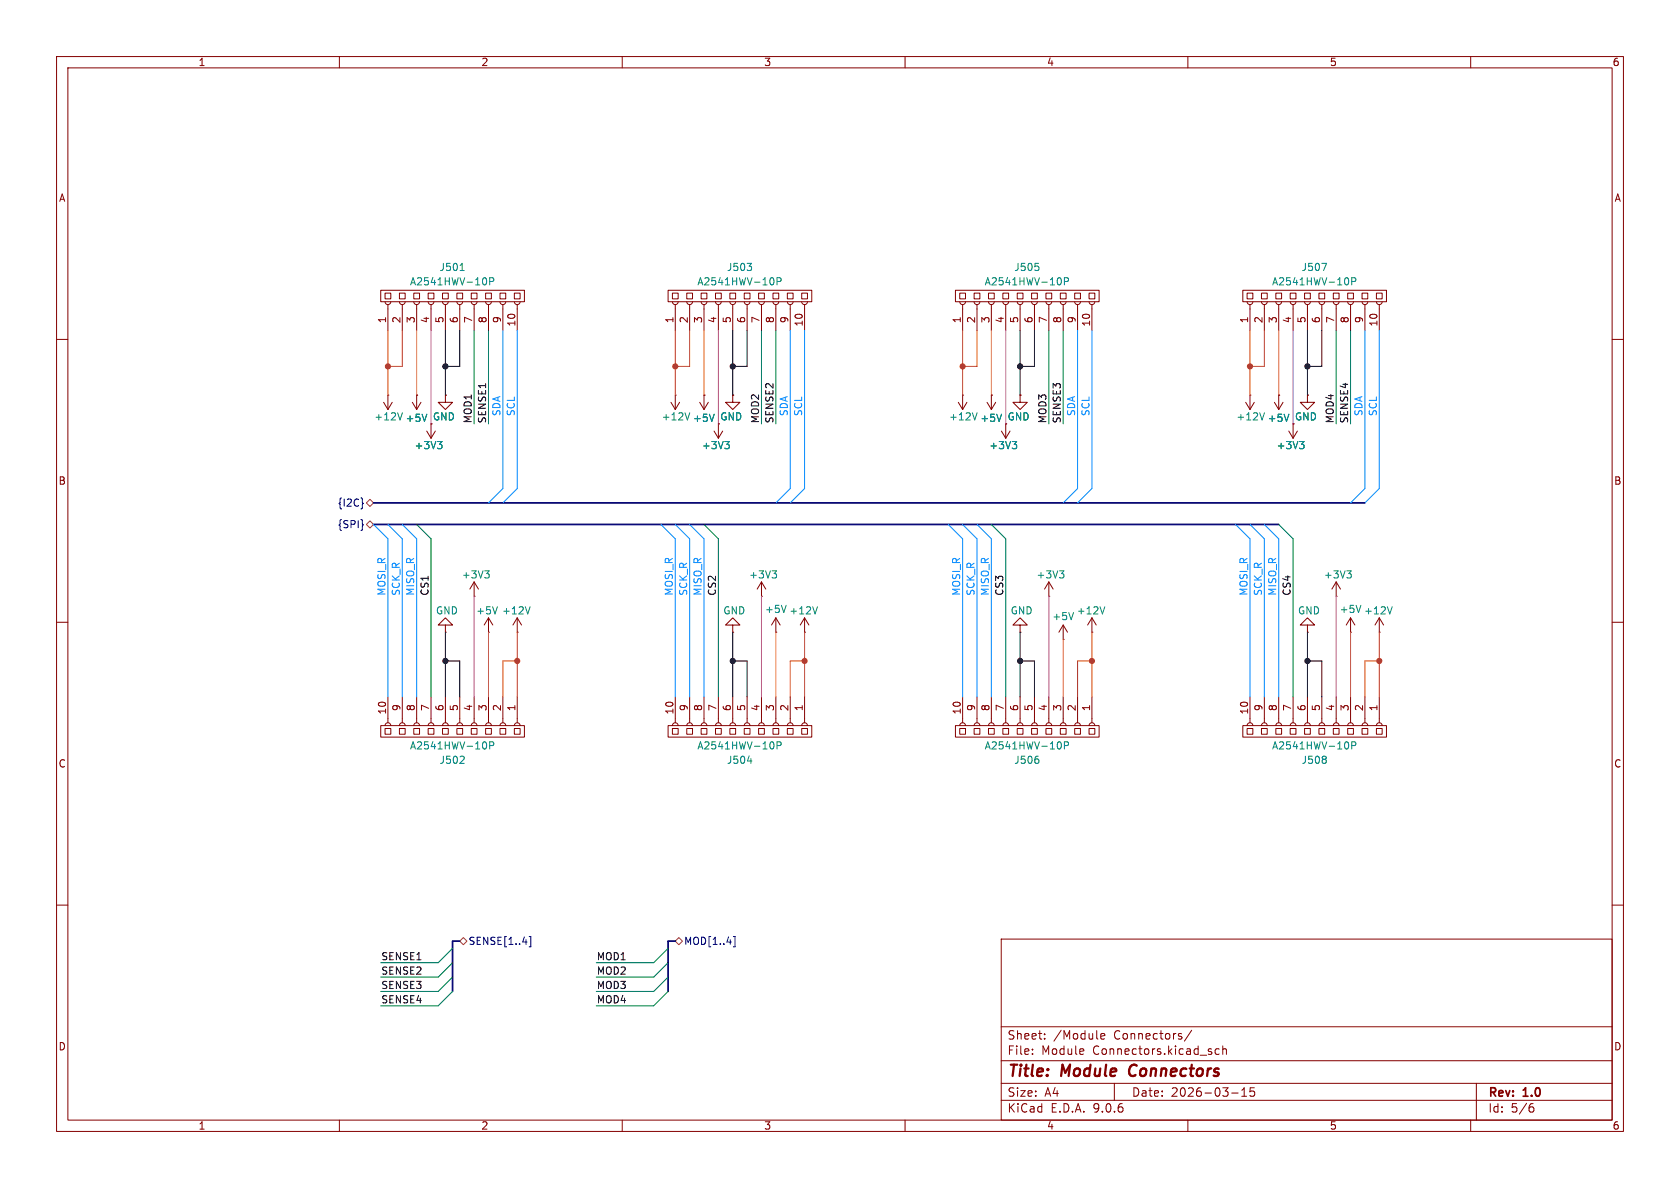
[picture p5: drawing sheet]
<svg xmlns="http://www.w3.org/2000/svg" width="297mm" height="210mm" viewBox="0 0 297 210" stroke-linecap="round" stroke-linejoin="round" font-family="sans-serif">
<g fill="none" stroke="#840000" stroke-width=".18">
<path d="M10 10h277v190h-277zM12 12h273v186h-273zM60 10v2M110 10v2M160 10v2M210 10v2M260 10v2M67.3 51.3h25.4v2h-25.4zM68.1 51.8h1v1h-1zM68.1 53.3l.1 .4 .4 .1 .3-.1 .2-.4M68.6 53.8v4.6M70.6 51.8h1v1h-1z"/>
<path d="M70.6 53.3l.2 .4 .3 .1 .4-.1 .1-.4M71.1 53.8v4.6M73.2 51.8h1v1h-1zM73.2 53.3l.1 .4 .4 .1 .3-.1 .2-.4M73.7 53.8v4.6M75.7 51.8h1v1h-1zM75.7 53.3l.1 .4 .4 .1 .4-.1 .1-.4M76.2 53.8v4.6M78.2 51.8h1v1h-1zM78.2 53.3l.2 .4 .3 .1 .4-.1 .1-.4M78.7 53.8v4.6M80.8 51.8h1v1h-1z"/>
<path d="M80.8 53.3l.1 .4 .4 .1 .3-.1 .2-.4M81.3 53.8v4.6M83.3 51.8h1v1h-1zM83.3 53.3l.2 .4 .3 .1 .4-.1 .1-.4M83.8 53.8v4.6M85.9 51.8h1v1h-1zM85.9 53.3l.1 .4 .4 .1 .3-.1 .2-.4M86.4 53.8v4.6M88.4 51.8h1v1h-1zM88.4 53.3l.1 .4 .4 .1 .4-.1 .1-.4M88.9 53.8v4.6M90.9 51.8h1v1h-1z"/>
<path d="M90.9 53.3l.2 .4 .3 .1 .4-.1 .1-.4M91.4 53.8v4.6M118.1 51.3h25.4v2h-25.4zM118.9 51.8h1v1h-1zM118.9 53.3l.1 .4 .4 .1 .3-.1 .2-.4M119.4 53.8v4.6M121.4 51.8h1v1h-1zM121.4 53.3l.2 .4 .3 .1 .4-.1 .1-.4M121.9 53.8v4.6M124 51.8h1v1h-1zM124 53.3l.1 .4 .4 .1 .3-.1 .2-.4M124.5 53.8v4.6"/>
<path d="M126.5 51.8h1v1h-1zM126.5 53.3l.1 .4 .4 .1 .4-.1 .1-.4M127 53.8v4.6M129 51.8h1v1h-1zM129 53.3l.2 .4 .3 .1 .4-.1 .1-.4M129.5 53.8v4.6M131.6 51.8h1v1h-1zM131.6 53.3l.1 .4 .4 .1 .3-.1 .2-.4M132.1 53.8v4.6M134.1 51.8h1v1h-1zM134.1 53.3l.2 .4 .3 .1 .4-.1 .1-.4M134.6 53.8v4.6"/>
<path d="M136.7 51.8h1v1h-1zM136.7 53.3l.1 .4 .4 .1 .3-.1 .2-.4M137.2 53.8v4.6M139.2 51.8h1v1h-1zM139.2 53.3l.1 .4 .4 .1 .4-.1 .1-.4M139.7 53.8v4.6M141.7 51.8h1v1h-1zM141.7 53.3l.2 .4 .3 .1 .4-.1 .1-.4M142.2 53.8v4.6M168.9 51.3h25.4v2h-25.4zM169.7 51.8h1v1h-1zM169.7 53.3l.1 .4 .4 .1 .3-.1 .2-.4"/>
<path d="M170.2 53.8v4.6M172.2 51.8h1v1h-1zM172.2 53.3l.2 .4 .3 .1 .4-.1 .1-.4M172.7 53.8v4.6M174.8 51.8h1v1h-1zM174.8 53.3l.1 .4 .4 .1 .3-.1 .2-.4M175.3 53.8v4.6M177.3 51.8h1v1h-1zM177.3 53.3l.1 .4 .4 .1 .4-.1 .1-.4M177.8 53.8v4.6M179.8 51.8h1v1h-1zM179.8 53.3l.2 .4 .3 .1 .4-.1 .1-.4"/>
<path d="M180.3 53.8v4.6M182.4 51.8h1v1h-1zM182.4 53.3l.1 .4 .4 .1 .3-.1 .2-.4M182.9 53.8v4.6M184.9 51.8h1v1h-1zM184.9 53.3l.2 .4 .3 .1 .4-.1 .1-.4M185.4 53.8v4.6M187.5 51.8h1v1h-1zM187.5 53.3l.1 .4 .4 .1 .3-.1 .2-.4M188 53.8v4.6M190 51.8h1v1h-1zM190 53.3l.1 .4 .4 .1 .4-.1 .1-.4"/>
<path d="M190.5 53.8v4.6M192.5 51.8h1v1h-1zM192.5 53.3l.2 .4 .3 .1 .4-.1 .1-.4M193 53.8v4.6M219.7 51.3h25.4v2h-25.4zM220.5 51.8h1v1h-1zM220.5 53.3l.1 .4 .4 .1 .3-.1 .2-.4M221 53.8v4.6M223 51.8h1v1h-1zM223 53.3l.2 .4 .3 .1 .4-.1 .1-.4M223.5 53.8v4.6M225.6 51.8h1v1h-1z"/>
<path d="M225.6 53.3l.1 .4 .4 .1 .3-.1 .2-.4M226.1 53.8v4.6M228.1 51.8h1v1h-1zM228.1 53.3l.1 .4 .4 .1 .4-.1 .1-.4M228.6 53.8v4.6M230.6 51.8h1v1h-1zM230.6 53.3l.2 .4 .3 .1 .4-.1 .1-.4M231.1 53.8v4.6M233.2 51.8h1v1h-1zM233.2 53.3l.1 .4 .4 .1 .3-.1 .2-.4M233.7 53.8v4.6M235.7 51.8h1v1h-1z"/>
<path d="M235.7 53.3l.2 .4 .3 .1 .4-.1 .1-.4M236.2 53.8v4.6M238.3 51.8h1v1h-1zM238.3 53.3l.1 .4 .4 .1 .3-.1 .2-.4M238.8 53.8v4.6M240.8 51.8h1v1h-1zM240.8 53.3l.1 .4 .4 .1 .4-.1 .1-.4M241.3 53.8v4.6M243.3 51.8h1v1h-1zM243.3 53.3l.2 .4 .3 .1 .4-.1 .1-.4M243.8 53.8v4.6M10 60h2"/>
<path d="M67.8 71.1l.8 1.3M68.6 69.9h.1M68.6 69.9v2.5M69.3 71.1l-.7 1.3M72.9 71.1l.8 1.3M73.7 69.9h.1M73.7 69.9v2.5M74.4 71.1l-.7 1.3M75.4 76.2l.8 1.3M76.2 74.9v2.6M77 76.2l-.8 1.3M78.7 69.9v1.2h1.3l-1.3 1.3-1.2-1.3h1.2"/>
<path d="M78.7 69.9h.1M118.6 71.1l.8 1.3M119.4 69.9h.1M119.4 69.9v2.5M120.1 71.1l-.7 1.3M123.7 71.1l.8 1.3M124.5 69.9h.1M124.5 69.9v2.5M125.2 71.1l-.7 1.3M126.2 76.2l.8 1.3M127 74.9v2.6M127.8 76.2l-.8 1.3"/>
<path d="M129.5 69.9v1.2h1.3l-1.3 1.3-1.2-1.3h1.2M129.5 69.9h.1M169.4 71.1l.8 1.3M170.2 69.9h.1M170.2 69.9v2.5M170.9 71.1l-.7 1.3M174.5 71.1l.8 1.3M175.3 69.9h.1M175.3 69.9v2.5M176 71.1l-.7 1.3M177 76.2l.8 1.3M177.8 74.9v2.6"/>
<path d="M178.6 76.2l-.8 1.3M180.3 69.9v1.2h1.3l-1.3 1.3-1.2-1.3h1.2M180.3 69.9h.1M220.2 71.1l.8 1.3M221 69.9h.1M221 69.9v2.5M221.7 71.1l-.7 1.3M225.3 71.1l.8 1.3M226.1 69.9h.1M226.1 69.9v2.5M226.8 71.1l-.7 1.3M227.8 76.2l.8 1.3"/>
<path d="M228.6 74.9v2.6M229.4 76.2l-.8 1.3M231.1 69.9v1.2h1.3l-1.3 1.3-1.2-1.3h1.2M231.1 69.9h.1M285 60h2M10 110h2M78.7 110.5h1.3l-1.3-1.3-1.2 1.3h1.2v1.3M78.7 111.8h.1M83.8 105.4h.1M83.8 102.9v2.5M83.8 102.9l-.7 1.2M83.8 102.9l.8 1.2"/>
<path d="M86.4 111.8h.1M86.4 109.2v2.6M86.4 109.2l-.8 1.3M86.4 109.2l.7 1.3M91.4 111.8h.1M91.4 109.2v2.6M91.4 109.2l-.7 1.3M91.4 109.2l.8 1.3M129.5 110.5h1.3l-1.3-1.3-1.2 1.3h1.2v1.3M129.5 111.8h.1M134.6 105.4h.1M134.6 102.9v2.5"/>
<path d="M134.6 102.9l-.7 1.2M134.6 102.9l.8 1.2M137.2 111.8h.1M137.2 109.2v2.6M137.2 109.2l-.8 1.3M137.2 109.2l.7 1.3M142.2 111.8h.1M142.2 109.2v2.6M142.2 109.2l-.7 1.3M142.2 109.2l.8 1.3M180.3 110.5h1.3l-1.3-1.3-1.2 1.3h1.2v1.3M180.3 111.8h.1"/>
<path d="M185.4 105.4h.1M185.4 102.9v2.5M185.4 102.9l-.7 1.2M185.4 102.9l.8 1.2M188 113h.1M188 110.5v2.5M188 110.5l-.8 1.3M188 110.5l.7 1.3M193 111.8h.1M193 109.2v2.6M193 109.2l-.7 1.3M193 109.2l.8 1.3"/>
<path d="M231.1 110.5h1.3l-1.3-1.3-1.2 1.3h1.2v1.3M231.1 111.8h.1M236.2 105.4h.1M236.2 102.9v2.5M236.2 102.9l-.7 1.2M236.2 102.9l.8 1.2M238.8 111.8h.1M238.8 109.2v2.6M238.8 109.2l-.8 1.3M238.8 109.2l.7 1.3M243.8 111.8h.1M243.8 109.2v2.6"/>
<path d="M243.8 109.2l-.7 1.3M243.8 109.2l.8 1.3M285 110h2M67.3 128.3h25.4v2h-25.4zM68.1 128.8h1v1h-1zM68.1 128.3l.1-.4 .4-.1 .3 .1 .2 .4M68.6 123.2v4.6M70.6 128.8h1v1h-1zM70.6 128.3l.2-.4 .3-.1 .4 .1 .1 .4M71.1 123.2v4.6M73.2 128.8h1v1h-1zM73.2 128.3l.1-.4 .4-.1 .3 .1 .2 .4"/>
<path d="M73.7 123.2v4.6M75.7 128.8h1v1h-1zM75.7 128.3l.1-.4 .4-.1 .4 .1 .1 .4M76.2 123.2v4.6M78.2 128.8h1v1h-1zM78.2 128.3l.2-.4 .3-.1 .4 .1 .1 .4M78.7 123.2v4.6M80.8 128.8h1v1h-1zM80.8 128.3l.1-.4 .4-.1 .3 .1 .2 .4M81.3 123.2v4.6M83.3 128.8h1v1h-1zM83.3 128.3l.2-.4 .3-.1 .4 .1 .1 .4"/>
<path d="M83.8 123.2v4.6M85.9 128.8h1v1h-1zM85.9 128.3l.1-.4 .4-.1 .3 .1 .2 .4M86.4 123.2v4.6M88.4 128.8h1v1h-1zM88.4 128.3l.1-.4 .4-.1 .4 .1 .1 .4M88.9 123.2v4.6M90.9 128.8h1v1h-1zM90.9 128.3l.2-.4 .3-.1 .4 .1 .1 .4M91.4 123.2v4.6M118.1 128.3h25.4v2h-25.4zM118.9 128.8h1v1h-1z"/>
<path d="M118.9 128.3l.1-.4 .4-.1 .3 .1 .2 .4M119.4 123.2v4.6M121.4 128.8h1v1h-1zM121.4 128.3l.2-.4 .3-.1 .4 .1 .1 .4M121.9 123.2v4.6M124 128.8h1v1h-1zM124 128.3l.1-.4 .4-.1 .3 .1 .2 .4M124.5 123.2v4.6M126.5 128.8h1v1h-1zM126.5 128.3l.1-.4 .4-.1 .4 .1 .1 .4M127 123.2v4.6M129 128.8h1v1h-1z"/>
<path d="M129 128.3l.2-.4 .3-.1 .4 .1 .1 .4M129.5 123.2v4.6M131.6 128.8h1v1h-1zM131.6 128.3l.1-.4 .4-.1 .3 .1 .2 .4M132.1 123.2v4.6M134.1 128.8h1v1h-1zM134.1 128.3l.2-.4 .3-.1 .4 .1 .1 .4M134.6 123.2v4.6M136.7 128.8h1v1h-1zM136.7 128.3l.1-.4 .4-.1 .3 .1 .2 .4M137.2 123.2v4.6M139.2 128.8h1v1h-1z"/>
<path d="M139.2 128.3l.1-.4 .4-.1 .4 .1 .1 .4M139.7 123.2v4.6M141.7 128.8h1v1h-1zM141.7 128.3l.2-.4 .3-.1 .4 .1 .1 .4M142.2 123.2v4.6M168.9 128.3h25.4v2h-25.4zM169.7 128.8h1v1h-1zM169.7 128.3l.1-.4 .4-.1 .3 .1 .2 .4M170.2 123.2v4.6M172.2 128.8h1v1h-1zM172.2 128.3l.2-.4 .3-.1 .4 .1 .1 .4M172.7 123.2v4.6"/>
<path d="M174.8 128.8h1v1h-1zM174.8 128.3l.1-.4 .4-.1 .3 .1 .2 .4M175.3 123.2v4.6M177.3 128.8h1v1h-1zM177.3 128.3l.1-.4 .4-.1 .4 .1 .1 .4M177.8 123.2v4.6M179.8 128.8h1v1h-1zM179.8 128.3l.2-.4 .3-.1 .4 .1 .1 .4M180.3 123.2v4.6M182.4 128.8h1v1h-1zM182.4 128.3l.1-.4 .4-.1 .3 .1 .2 .4M182.9 123.2v4.6"/>
<path d="M184.9 128.8h1v1h-1zM184.9 128.3l.2-.4 .3-.1 .4 .1 .1 .4M185.4 123.2v4.6M187.5 128.8h1v1h-1zM187.5 128.3l.1-.4 .4-.1 .3 .1 .2 .4M188 123.2v4.6M190 128.8h1v1h-1zM190 128.3l.1-.4 .4-.1 .4 .1 .1 .4M190.5 123.2v4.6M192.5 128.8h1v1h-1zM192.5 128.3l.2-.4 .3-.1 .4 .1 .1 .4M193 123.2v4.6"/>
<path d="M219.7 128.3h25.4v2h-25.4zM220.5 128.8h1v1h-1zM220.5 128.3l.1-.4 .4-.1 .3 .1 .2 .4M221 123.2v4.6M223 128.8h1v1h-1zM223 128.3l.2-.4 .3-.1 .4 .1 .1 .4M223.5 123.2v4.6M225.6 128.8h1v1h-1zM225.6 128.3l.1-.4 .4-.1 .3 .1 .2 .4M226.1 123.2v4.6M228.1 128.8h1v1h-1zM228.1 128.3l.1-.4 .4-.1 .4 .1 .1 .4"/>
<path d="M228.6 123.2v4.6M230.6 128.8h1v1h-1zM230.6 128.3l.2-.4 .3-.1 .4 .1 .1 .4M231.1 123.2v4.6M233.2 128.8h1v1h-1zM233.2 128.3l.1-.4 .4-.1 .3 .1 .2 .4M233.7 123.2v4.6M235.7 128.8h1v1h-1zM235.7 128.3l.2-.4 .3-.1 .4 .1 .1 .4M236.2 123.2v4.6M238.3 128.8h1v1h-1zM238.3 128.3l.1-.4 .4-.1 .3 .1 .2 .4"/>
<path d="M238.8 123.2v4.6M240.8 128.8h1v1h-1zM240.8 128.3l.1-.4 .4-.1 .4 .1 .1 .4M241.3 123.2v4.6M243.3 128.8h1v1h-1zM243.3 128.3l.2-.4 .3-.1 .4 .1 .1 .4M243.8 123.2v4.6M10 160h2M177 166h108v32h-108zM285 160h2M60 198v2M110 198v2"/>
<path d="M160 198v2M177 194.5h108M177 191.5h108M177 187.5h108M177 181.5h108M182.5 186.3v.1M182.5 185.5v.1M184.7 183.6v.1M184.7 182.8v.1M191.5 185.5l.1 .3-.7 .1M194.6 183.2l.7-.1-.1-.3-.4-.1-.2 .2 .1 .7h.5M197 191.5v3"/>
<path d="M210 198v2M210.7 182.1l-1.3 2M215.5 185.5l-.4-.1-.3 .3v.4l.2 .2h.5M216.2 185.5l.2-.1 .3 .1 .1 .9M216.2 184.9v1.5M217.7 193.2h1.2M219.5 193.8h.9M219.5 192.7l.5-.4v1.5M221.7 192.3h-.7v.7l.2-.1h.5l.1 .3-.1 .5-.2 .1-.5-.1M260 198v2M261 191.5v6.5M270.6 195.7h.4l.2 .3-.1 .5-.5 .1"/>
<path d="M271 195.1l-.4 .1"/>
</g>
<path d="M199.9 188.5a1.27 1.27 0 0 0 0 1.6" fill="none" stroke="#840000" stroke-width=".4"/>
<g fill="none" stroke="#008484" stroke-width=".18">
<path d="M81.3 47.8h.8M85.8 49.2l.2 .4-.2 .7M86.6 49.8l.6-.1 .1-.2-.1-.3-.6-.1v1.3M132.1 46.6h.8l-.5 .4M132.7 47.1l.2 .2-.2 .5M136.6 49.2l.2 .4-.2 .7M137.4 49.8l.6-.1 .1-.2-.1-.3-.6-.1v1.3M183 46.6h.6M183.5 47.1l.2 .2-.2 .5M187.4 49.2l.2 .4-.2 .7M188.2 49.8l.6-.1 .1-.2-.1-.3-.6-.1v1.3M233.7 46.6h.8l-.5 1.2"/>
<path d="M238.2 49.2l.2 .4-.2 .7M239 49.8l.6-.1 .1-.2-.1-.3-.6-.1v1.3M71.1 73l-.4 1.2M75.5 73.2l-.5 1.3M77.3 78h.8l-.4 .5M77.9 78.5l.2 .3v.3l-.2 .2M121.9 73l-.4 1.2M126.3 73.2l-.5 1.3M128.1 78h.8l-.4 .5M128.7 78.5l.2 .3v.3l-.2 .2M172.7 73l-.4 1.2M177.1 73.2l-.5 1.3"/>
<path d="M178.9 78h.8l-.4 .5M179.5 78.5l.2 .3v.3l-.2 .2M223.5 73l-.4 1.2M227.9 73.2l-.5 1.3M229.7 78h.8l-.4 .5M230.3 78.5l.2 .3v.3l-.2 .2M85.7 100.9h.8l-.4 .5M86.2 101.4l.3 .2v.3l-.3 .3M87.9 107.3l-.4 1.2M93.7 107.3l-.4 1.2M136.5 100.9h.8l-.4 .5M137 101.4l.3 .2v.3l-.3 .3"/>
<path d="M144.5 107.3l-.4 1.2M187.3 100.9h.8l-.4 .5M187.8 101.4l.3 .2v.3l-.3 .3M189.8 108.3l-.4 1.2M195.3 107.3l-.4 1.2M238.1 100.9h.8l-.4 .5M238.6 101.4l.3 .2v.3l-.3 .3M246.1 107.3l-.4 1.2M81.9 133.7l.2 .2-.1 .3-.7 .7h.8M85.8 131.2l.2 .4-.2 .7M86.6 131.8l.6-.1 .1-.1-.1-.3-.6-.2v1.3M132.1 134.5h.8"/>
<path d="M136.6 131.2l.2 .4-.2 .7M137.4 131.8l.6-.1 .1-.1-.1-.3-.6-.2v1.3M183.5 134.2l.2 .2-.2 .5M187.4 131.2l.2 .4-.2 .7M188.2 131.8l.6-.1 .1-.1-.1-.3-.6-.2v1.3M234.3 133.7l.2 .2-.2 .3M234.3 134.3l.2 .2-.2 .4M238.2 131.2l.2 .4-.2 .7M239 131.8l.6-.1 .1-.1-.1-.3-.6-.2v1.3"/>
</g>
<path d="M64.1 88.8l.1 .2-.1 .2M64.1 92.7l.1 .1-.1 .1M92.4 166.5h.8M93.5 165.6h.3v1.8h-.3M129.6 165.6h.4v1.8h-.4" fill="none" stroke="#000084" stroke-width=".18"/>
<path d="M64.8 92.7l.6-.6 .6 .6-.6 .6zM65.4 88.3l.6 .6-.6 .6-.6-.6zM81.3 166.4l.6-.7 .6 .7-.6 .6zM119.4 166.4l.6-.7 .6 .7-.6 .6z" fill="none" stroke="#848400" stroke-width=".18"/>
<path d="M66 92.7h160.1M66 88.9h175.3M81.3 166.4h-1.3v8.9M119.4 166.4h-1.3v8.9" fill="none" stroke="#000084" stroke-width=".3"/>
<g fill="none" stroke="#ff3c00" stroke-width=".18">
<path d="M68.6 58.4v11.5M71.1 58.4v6.4h-2.5M119.4 58.4v11.5M121.9 58.4v6.4h-2.5M170.2 58.4v11.5M172.7 58.4v6.4h-2.5M221 58.4v11.5M223.5 58.4v6.4h-2.5M91.4 116.8h-2.5v6.4M91.4 111.8v11.4M142.2 111.8v11.4M142.2 116.8h-2.5v6.4"/>
<path d="M193 111.8v11.4M193 116.8h-2.5v6.4M243.8 116.8h-2.5v6.4M243.8 111.8v11.4"/>
</g>
<path d="M73.7 58.4v11.5M124.5 58.4v11.5M175.3 58.4v11.5M226.1 58.4v11.5M86.4 111.8v11.4M137.2 111.8v11.4M188 113v10.2M238.8 111.8v11.4" fill="none" stroke="#ff8d00" stroke-width=".18"/>
<g fill="none" stroke="#000" stroke-width=".18">
<path d="M78.7 58.4v11.5M81.3 58.4v6.4h-2.6M129.5 58.4v11.5M132.1 58.4v6.4h-2.6M180.3 58.4v11.5M182.9 58.4v6.4h-2.6M231.1 58.4v11.5M233.7 58.4v6.4h-2.6M78.7 111.8v11.4M78.7 116.8h2.6v6.4M129.5 111.8v11.4M129.5 116.8h2.6v6.4"/>
<path d="M180.3 116.8h2.6v6.4M180.3 111.8v11.4M231.1 116.8h2.6v6.4M231.1 111.8v11.4"/>
</g>
<path d="M76.2 58.4v16.5M127 58.4v16.5M177.8 58.4v16.5M228.6 58.4v16.5M83.8 105.4v17.8M134.6 105.4v17.8M185.4 105.4v17.8M236.2 105.4v17.8" fill="none" stroke="#c500ff" stroke-width=".18"/>
<g fill="none" stroke="#008400" stroke-width=".18">
<path d="M83.8 58.4v16.5M86.4 58.4v16.5M134.6 58.4v16.5M137.2 58.4v16.5M185.4 58.4v16.5M188 58.4v16.5M236.2 58.4v16.5M238.8 58.4v16.5M73.7 92.7l2.5 2.6v27.9M124.5 92.7l2.5 2.6v27.9M175.3 92.7l2.5 2.6v27.9M226.1 92.7l2.5 2.6v27.9"/>
<path d="M80 175.3l-2.5 2.5h-10.2M80 170.2l-2.5 2.5h-10.2M80 172.7l-2.5 2.6h-10.2M80 167.6l-2.5 2.6h-10.2M118.1 175.3l-2.5 2.5h-10.2M118.1 170.2l-2.5 2.5h-10.2M118.1 172.7l-2.5 2.6h-10.2M118.1 167.6l-2.5 2.6h-10.2"/>
</g>
<g fill="none" stroke="#0089ff" stroke-width=".18">
<path d="M88.9 58.4v28l-2.5 2.5M91.4 58.4v28l-2.5 2.5M139.7 58.4v28l-2.5 2.5M142.2 58.4v28l-2.5 2.5M190.5 58.4v28l-2.5 2.5M193 58.4v28l-2.5 2.5M241.3 58.4v28l-2.5 2.5M243.8 58.4v28l-2.5 2.5M66 92.7l2.6 2.6v27.9M68.6 92.7l2.5 2.6v27.9M71.1 92.7l2.6 2.6v27.9M116.8 92.7l2.6 2.6v27.9"/>
<path d="M119.4 92.7l2.5 2.6v27.9M121.9 92.7l2.6 2.6v27.9M167.6 92.7l2.6 2.6v27.9M170.2 92.7l2.5 2.6v27.9M172.7 92.7l2.6 2.6v27.9M218.4 92.7l2.6 2.6v27.9M221 92.7l2.5 2.6v27.9M223.5 92.7l2.6 2.6v27.9"/>
</g>
<g fill="#ff3c00" stroke="#ff3c00" stroke-width=".18">
<circle cx="119.4" cy="64.8" r=".46"/>
<circle cx="170.2" cy="64.8" r=".46"/>
<circle cx="193" cy="116.8" r=".46"/>
<circle cx="243.8" cy="116.8" r=".46"/>
<circle cx="68.6" cy="64.8" r=".46"/>
<circle cx="91.4" cy="116.8" r=".46"/>
<circle cx="221" cy="64.8" r=".46"/>
<circle cx="142.2" cy="116.8" r=".46"/>
</g>
<g fill="#000" stroke="#000" stroke-width=".18">
<circle cx="78.7" cy="64.8" r=".46"/>
<circle cx="129.5" cy="64.8" r=".46"/>
<circle cx="180.3" cy="64.8" r=".46"/>
<circle cx="231.1" cy="64.8" r=".46"/>
<circle cx="78.7" cy="116.8" r=".46"/>
<circle cx="129.5" cy="116.8" r=".46"/>
<circle cx="180.3" cy="116.8" r=".46"/>
<circle cx="231.1" cy="116.8" r=".46"/>
</g>
<g font-size="2.8" fill="#840000">
<text x="178" y="190.9">Title:</text>
<text x="187.7" y="190.9">Module</text>
<text x="200.5" y="190.9">Connectors</text>
</g>
<g font-size="2.1" fill="#840000">
<text x="178" y="184">Sheet:</text>
<text x="186.2" y="184">/Module</text>
<text x="197" y="184">Connectors/</text>
<text x="178" y="186.7">File:</text>
<text x="184.1" y="186.7">Module</text>
<text x="193.2" y="186.7">Connectors.kicad_sch</text>
<text x="178" y="196.9">KiCad</text>
<text x="178" y="194.1">Size:</text>
<text x="184.7" y="194.1">A4</text>
<text x="185.7" y="196.9">E.D.A.</text>
<text x="193.3" y="196.9">9.0.6</text>
<text x="200" y="194.1">Date:</text>
<text x="207" y="194.1">2026-03-15</text>
<text x="263" y="194.3">Rev:</text>
<text x="263" y="196.9">Id:</text>
<text x="267.1" y="196.9">5/6</text>
<text x="269.4" y="194.3">1.0</text>
</g>
<g font-size="1.8" fill="#840000">
<text x="35" y="11.9">1</text>
<text x="85" y="11.9">2</text>
<text x="135" y="11.9">3</text>
<text x="185" y="11.9">4</text>
<text x="235" y="11.9">5</text>
<text x="285" y="11.9">6</text>
<text x="10.3" y="35.9">A</text>
<text x="285.3" y="35.9">A</text>
<text x="68.3" y="57.2" transform="rotate(-90 68.3 57.2)">1</text>
<text x="70.9" y="57.2" transform="rotate(-90 70.9 57.2)">2</text>
<text x="73.4" y="57.2" transform="rotate(-90 73.4 57.2)">3</text>
<text x="75.9" y="57.2" transform="rotate(-90 75.9 57.2)">4</text>
<text x="78.5" y="57.2" transform="rotate(-90 78.5 57.2)">5</text>
<text x="81" y="57.2" transform="rotate(-90 81 57.2)">6</text>
<text x="83.6" y="57.2" transform="rotate(-90 83.6 57.2)">7</text>
<text x="86.1" y="57.2" transform="rotate(-90 86.1 57.2)">8</text>
<text x="88.6" y="57.2" transform="rotate(-90 88.6 57.2)">9</text>
<text x="91.2" y="57.8" transform="rotate(-90 91.2 57.8)">10</text>
<text x="119.1" y="57.2" transform="rotate(-90 119.1 57.2)">1</text>
<text x="121.7" y="57.2" transform="rotate(-90 121.7 57.2)">2</text>
<text x="124.2" y="57.2" transform="rotate(-90 124.2 57.2)">3</text>
<text x="126.7" y="57.2" transform="rotate(-90 126.7 57.2)">4</text>
<text x="129.3" y="57.2" transform="rotate(-90 129.3 57.2)">5</text>
<text x="131.8" y="57.2" transform="rotate(-90 131.8 57.2)">6</text>
<text x="134.4" y="57.2" transform="rotate(-90 134.4 57.2)">7</text>
<text x="136.9" y="57.2" transform="rotate(-90 136.9 57.2)">8</text>
<text x="139.4" y="57.2" transform="rotate(-90 139.4 57.2)">9</text>
<text x="142" y="57.8" transform="rotate(-90 142 57.8)">10</text>
<text x="169.9" y="57.2" transform="rotate(-90 169.9 57.2)">1</text>
<text x="172.5" y="57.2" transform="rotate(-90 172.5 57.2)">2</text>
<text x="175" y="57.2" transform="rotate(-90 175 57.2)">3</text>
<text x="177.5" y="57.2" transform="rotate(-90 177.5 57.2)">4</text>
<text x="180.1" y="57.2" transform="rotate(-90 180.1 57.2)">5</text>
<text x="182.6" y="57.2" transform="rotate(-90 182.6 57.2)">6</text>
<text x="185.2" y="57.2" transform="rotate(-90 185.2 57.2)">7</text>
<text x="187.7" y="57.2" transform="rotate(-90 187.7 57.2)">8</text>
<text x="190.2" y="57.2" transform="rotate(-90 190.2 57.2)">9</text>
<text x="192.8" y="57.8" transform="rotate(-90 192.8 57.8)">10</text>
<text x="220.7" y="57.2" transform="rotate(-90 220.7 57.2)">1</text>
<text x="223.3" y="57.2" transform="rotate(-90 223.3 57.2)">2</text>
<text x="225.8" y="57.2" transform="rotate(-90 225.8 57.2)">3</text>
<text x="228.3" y="57.2" transform="rotate(-90 228.3 57.2)">4</text>
<text x="230.9" y="57.2" transform="rotate(-90 230.9 57.2)">5</text>
<text x="233.4" y="57.2" transform="rotate(-90 233.4 57.2)">6</text>
<text x="236" y="57.2" transform="rotate(-90 236 57.2)">7</text>
<text x="238.5" y="57.2" transform="rotate(-90 238.5 57.2)">8</text>
<text x="241" y="57.2" transform="rotate(-90 241 57.2)">9</text>
<text x="243.6" y="57.8" transform="rotate(-90 243.6 57.8)">10</text>
<text x="10.3" y="85.9">B</text>
<text x="285.3" y="85.9">B</text>
<text x="70.9" y="125.8" transform="rotate(-90 70.9 125.8)">9</text>
<text x="73.4" y="125.8" transform="rotate(-90 73.4 125.8)">8</text>
<text x="75.9" y="125.8" transform="rotate(-90 75.9 125.8)">7</text>
<text x="78.5" y="125.8" transform="rotate(-90 78.5 125.8)">6</text>
<text x="81" y="125.8" transform="rotate(-90 81 125.8)">5</text>
<text x="83.6" y="125.8" transform="rotate(-90 83.6 125.8)">4</text>
<text x="86.1" y="125.8" transform="rotate(-90 86.1 125.8)">3</text>
<text x="88.6" y="125.8" transform="rotate(-90 88.6 125.8)">2</text>
<text x="91.2" y="125.8" transform="rotate(-90 91.2 125.8)">1</text>
<text x="121.7" y="125.8" transform="rotate(-90 121.7 125.8)">9</text>
<text x="124.2" y="125.8" transform="rotate(-90 124.2 125.8)">8</text>
<text x="126.7" y="125.8" transform="rotate(-90 126.7 125.8)">7</text>
<text x="129.3" y="125.8" transform="rotate(-90 129.3 125.8)">6</text>
<text x="131.8" y="125.8" transform="rotate(-90 131.8 125.8)">5</text>
<text x="134.4" y="125.8" transform="rotate(-90 134.4 125.8)">4</text>
<text x="136.9" y="125.8" transform="rotate(-90 136.9 125.8)">3</text>
<text x="139.4" y="125.8" transform="rotate(-90 139.4 125.8)">2</text>
<text x="142" y="125.8" transform="rotate(-90 142 125.8)">1</text>
<text x="172.5" y="125.8" transform="rotate(-90 172.5 125.8)">9</text>
<text x="175" y="125.8" transform="rotate(-90 175 125.8)">8</text>
<text x="177.5" y="125.8" transform="rotate(-90 177.5 125.8)">7</text>
<text x="180.1" y="125.8" transform="rotate(-90 180.1 125.8)">6</text>
<text x="182.6" y="125.8" transform="rotate(-90 182.6 125.8)">5</text>
<text x="185.2" y="125.8" transform="rotate(-90 185.2 125.8)">4</text>
<text x="187.7" y="125.8" transform="rotate(-90 187.7 125.8)">3</text>
<text x="190.2" y="125.8" transform="rotate(-90 190.2 125.8)">2</text>
<text x="192.8" y="125.8" transform="rotate(-90 192.8 125.8)">1</text>
<text x="223.3" y="125.8" transform="rotate(-90 223.3 125.8)">9</text>
<text x="225.8" y="125.8" transform="rotate(-90 225.8 125.8)">8</text>
<text x="228.3" y="125.8" transform="rotate(-90 228.3 125.8)">7</text>
<text x="230.9" y="125.8" transform="rotate(-90 230.9 125.8)">6</text>
<text x="233.4" y="125.8" transform="rotate(-90 233.4 125.8)">5</text>
<text x="236" y="125.8" transform="rotate(-90 236 125.8)">4</text>
<text x="238.5" y="125.8" transform="rotate(-90 238.5 125.8)">3</text>
<text x="241" y="125.8" transform="rotate(-90 241 125.8)">2</text>
<text x="243.6" y="125.8" transform="rotate(-90 243.6 125.8)">1</text>
<text x="68.3" y="126.4" transform="rotate(-90 68.3 126.4)">10</text>
<text x="119.1" y="126.4" transform="rotate(-90 119.1 126.4)">10</text>
<text x="169.9" y="126.4" transform="rotate(-90 169.9 126.4)">10</text>
<text x="220.7" y="126.4" transform="rotate(-90 220.7 126.4)">10</text>
<text x="10.3" y="135.9">C</text>
<text x="285.3" y="135.9">C</text>
<text x="10.3" y="185.9">D</text>
<text x="285.3" y="185.9">D</text>
<text x="35" y="199.9">1</text>
<text x="85" y="199.9">2</text>
<text x="135" y="199.9">3</text>
<text x="185" y="199.9">4</text>
<text x="235" y="199.9">5</text>
<text x="285" y="199.9">6</text>
</g>
<g font-size="1.8" fill="#008484">
<text x="72.4" y="50.6">A2541HWV-10P</text>
<text x="77.6" y="48.1">J501</text>
<text x="123.2" y="50.6">A2541HWV-10P</text>
<text x="128.4" y="48.1">J503</text>
<text x="174" y="50.6">A2541HWV-10P</text>
<text x="179.2" y="48.1">J505</text>
<text x="224.8" y="50.6">A2541HWV-10P</text>
<text x="230" y="48.1">J507</text>
<text x="66.1" y="74.5">+12V</text>
<text x="71.6" y="74.8">+5V</text>
<text x="76.4" y="74.5">GND</text>
<text x="116.9" y="74.5">+12V</text>
<text x="122.4" y="74.8">+5V</text>
<text x="127.2" y="74.5">GND</text>
<text x="167.7" y="74.5">+12V</text>
<text x="173.2" y="74.8">+5V</text>
<text x="178" y="74.5">GND</text>
<text x="218.5" y="74.5">+12V</text>
<text x="224" y="74.8">+5V</text>
<text x="228.8" y="74.5">GND</text>
<text x="73.2" y="79.6">+3V3</text>
<text x="124" y="79.6">+3V3</text>
<text x="174.8" y="79.6">+3V3</text>
<text x="225.6" y="79.6">+3V3</text>
<text x="81.5" y="102.5">+3V3</text>
<text x="132.3" y="102.5">+3V3</text>
<text x="183.1" y="102.5">+3V3</text>
<text x="233.9" y="102.5">+3V3</text>
<text x="77" y="108.8">GND</text>
<text x="84.1" y="108.8">+5V</text>
<text x="88.7" y="108.8">+12V</text>
<text x="127.8" y="108.8">GND</text>
<text x="135.1" y="108.6">+5V +12V</text>
<text x="178.6" y="108.8">GND</text>
<text x="185.9" y="109.8">+5V</text>
<text x="190.3" y="108.8">+12V</text>
<text x="229.4" y="108.8">GND</text>
<text x="236.7" y="108.6">+5V +12V</text>
<text x="72.4" y="132.7">A2541HWV-10P</text>
<text x="77.6" y="135.2">J502</text>
<text x="123.2" y="132.7">A2541HWV-10P</text>
<text x="128.4" y="135.2">J504</text>
<text x="174" y="132.7">A2541HWV-10P</text>
<text x="179.2" y="135.2">J506</text>
<text x="224.8" y="132.7">A2541HWV-10P</text>
<text x="230" y="135.2">J508</text>
</g>
<g font-size="1.8">
<text x="83.5" y="74.9" transform="rotate(-90 83.5 74.9)">MOD1</text>
<text x="86" y="74.9" transform="rotate(-90 86 74.9)">SENSE1</text>
<text x="134.3" y="74.9" transform="rotate(-90 134.3 74.9)">MOD2</text>
<text x="136.8" y="74.9" transform="rotate(-90 136.8 74.9)">SENSE2</text>
<text x="185.1" y="74.9" transform="rotate(-90 185.1 74.9)">MOD3</text>
<text x="187.6" y="74.9" transform="rotate(-90 187.6 74.9)">SENSE3</text>
<text x="235.9" y="74.9" transform="rotate(-90 235.9 74.9)">MOD4</text>
<text x="238.4" y="74.9" transform="rotate(-90 238.4 74.9)">SENSE4</text>
<text x="75.9" y="105.4" transform="rotate(-90 75.9 105.4)">CS1</text>
<text x="126.7" y="105.4" transform="rotate(-90 126.7 105.4)">CS2</text>
<text x="177.5" y="105.4" transform="rotate(-90 177.5 105.4)">CS3</text>
<text x="228.3" y="105.4" transform="rotate(-90 228.3 105.4)">CS4</text>
<text x="67.3" y="172.4">SENSE2</text>
<text x="67.3" y="169.8">SENSE1</text>
<text x="105.4" y="172.4">MOD2</text>
<text x="105.4" y="169.8">MOD1</text>
<text x="67.3" y="177.5">SENSE4</text>
<text x="67.3" y="174.9">SENSE3</text>
<text x="105.4" y="177.5">MOD4</text>
<text x="105.4" y="174.9">MOD3</text>
</g>
<g font-size="1.8" fill="#0089ff">
<text x="88.6" y="73.7" transform="rotate(-90 88.6 73.7)">SDA</text>
<text x="91.1" y="73.7" transform="rotate(-90 91.1 73.7)">SCL</text>
<text x="139.4" y="73.7" transform="rotate(-90 139.4 73.7)">SDA</text>
<text x="141.9" y="73.7" transform="rotate(-90 141.9 73.7)">SCL</text>
<text x="190.2" y="73.7" transform="rotate(-90 190.2 73.7)">SDA</text>
<text x="192.7" y="73.7" transform="rotate(-90 192.7 73.7)">SCL</text>
<text x="241" y="73.7" transform="rotate(-90 241 73.7)">SDA</text>
<text x="243.5" y="73.7" transform="rotate(-90 243.5 73.7)">SCL</text>
<text x="68.2" y="105.4" transform="rotate(-90 68.2 105.4)">MOSI_R</text>
<text x="70.8" y="105.4" transform="rotate(-90 70.8 105.4)">SCK_R</text>
<text x="73.3" y="105.4" transform="rotate(-90 73.3 105.4)">MISO_R</text>
<text x="119" y="105.4" transform="rotate(-90 119 105.4)">MOSI_R</text>
<text x="121.6" y="105.4" transform="rotate(-90 121.6 105.4)">SCK_R</text>
<text x="124.1" y="105.4" transform="rotate(-90 124.1 105.4)">MISO_R</text>
<text x="169.8" y="105.4" transform="rotate(-90 169.8 105.4)">MOSI_R</text>
<text x="172.4" y="105.4" transform="rotate(-90 172.4 105.4)">SCK_R</text>
<text x="174.9" y="105.4" transform="rotate(-90 174.9 105.4)">MISO_R</text>
<text x="220.6" y="105.4" transform="rotate(-90 220.6 105.4)">MOSI_R</text>
<text x="223.2" y="105.4" transform="rotate(-90 223.2 105.4)">SCK_R</text>
<text x="225.7" y="105.4" transform="rotate(-90 225.7 105.4)">MISO_R</text>
</g>
<g font-size="1.8" fill="#000084">
<text x="59.6" y="89.8">{I2C}</text>
<text x="59.6" y="93.6">{SPI}</text>
<text x="82.7" y="167.2">SENSE[1..4]</text>
<text x="120.8" y="167.2">MOD[1..4]</text>
</g>
</svg>
